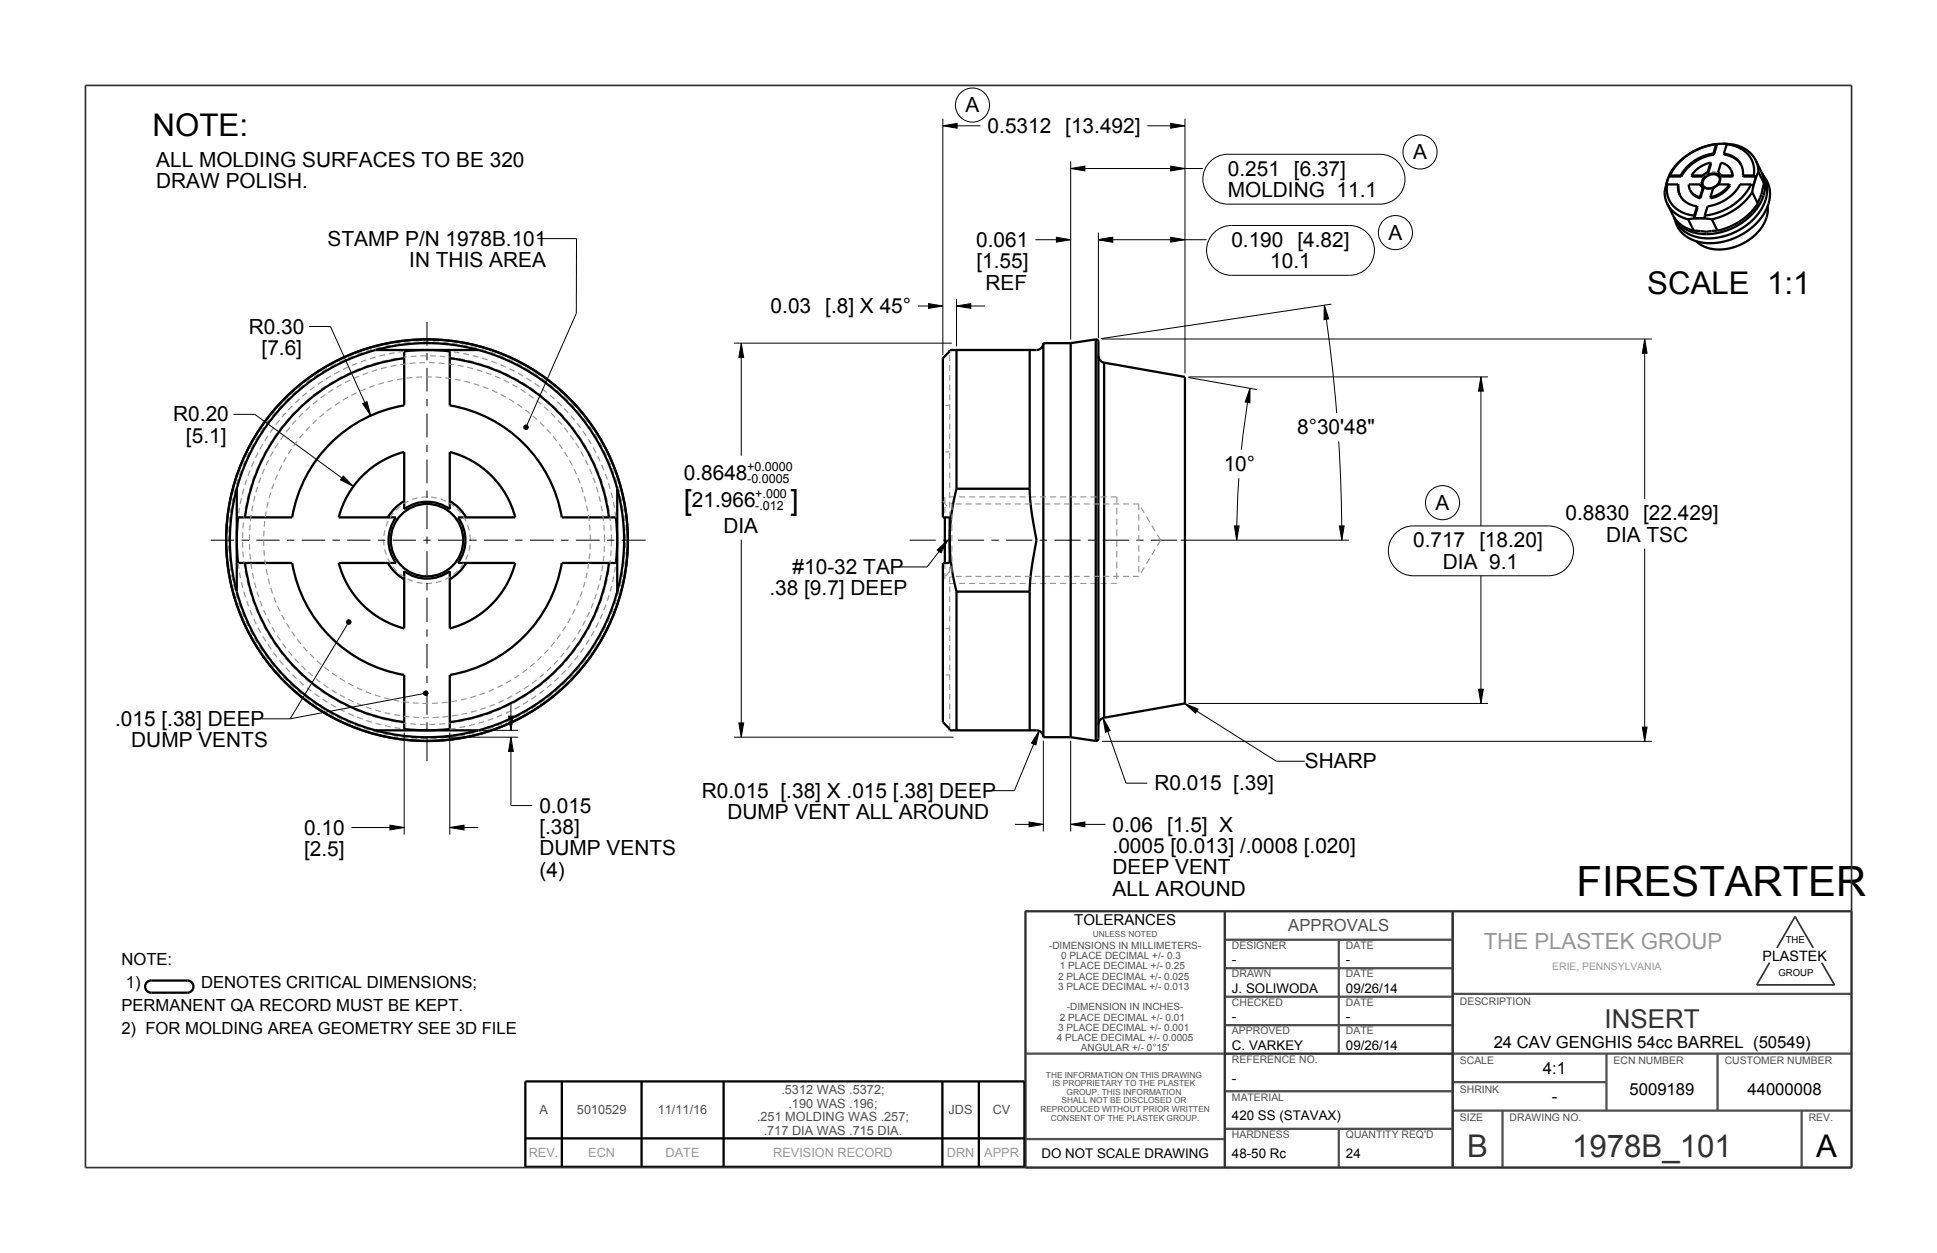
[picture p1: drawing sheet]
<svg xmlns="http://www.w3.org/2000/svg" width="432mm" height="279mm" viewBox="0 0 432 279" stroke-linecap="round" stroke-linejoin="round" font-family="sans-serif">
<path d="M19 19.1h393.7v241.2h-393.7zM228.6 203.2h184.1M228.6 203.2v57.1M273 203.2v57.1M323.8 203.2v57.1M394.5 214.7l-2.9 4.9h17.4l-2.9-4.9M396.1 211.4l4.1-7 4 7M273.1 235h50.8" fill="none" stroke="#313131" stroke-width=".38"/>
<g fill="#000">
<path d="M210.2 28.1l3.2-.6v1.1zM238.7 37.6l3.2-.6v1.1zM261 37l3.2 .6-3.2 .5zM261 27.5l3.2 .6-3.2 .5zM235.5 52.9l3.2 .6-3.2 .5zM244.9 53.5l3.1-.6v1.1zM261 52.9l3.2 .6-3.2 .5zM165.2 76.5l.6 3.2h-1.1zM207 67.7l3.2 .5-3.2 .6zM213.2 68.2l3.2-.5v1.1zM295.2 68.1l1 3-1.1 .2zM366.6 75.6l.6 3.2h-1.1z"/>
<path d="M80.8 90l1-.4 .8 3.1zM116.8 95l.3-.3 .5 .1 .2 .5-.2 .4-.5 .1-.3-.3zM278.6 86.6v3.2l-1-.2zM330.1 84l.6 3.2h-1.1zM76.5 106.2l2.3 2.3-2.9-1.5zM77.3 138.5l.3-.3 .5 .1 .2 .4-.2 .4-.5 .1-.3-.3zM208.9 122.6l2.4-2.1-1.5 2.8zM275.2 117.3h1l-.5 3.2zM298.6 117.3h1l-.5 3.2zM94.4 154.3l.4-.2 .5 .1 .2 .4-.2 .4-.5 .1-.4-.3zM264.1 156.9l3 1.2-.6 .9zM329.6 153.7h1.1l-.6 3.2z"/>
<path d="M113.4 159.7h1l-.5 3.2zM113.9 164.4l.5 3.2h-1zM164.7 161.2h1.1l-.6 3.2zM231.6 163l-.7 3.1-1-.4zM245.9 160.1l1.5 2.8-1 .4zM366.1 162.1h1.1l-.6 3.2zM86.9 184l3.2 .5-3.2 .6zM100.3 184.5l3.1-.5v1.1zM229.4 183.3l3.2 .5-3.2 .6zM238.7 183.8l3.2-.5v1.1z"/>
</g>
<g fill="none" stroke="#000" stroke-width=".22">
<path d="M210.2 28.1l3.2-.6v1.1zM210.2 26.5v52.6M210.2 28.1h8.4M238.7 37.6l3.2-.6v1.1zM238.7 36v39.7M238.7 37.6h29.4M255.8 28.1h8.4M261 37l3.2 .6-3.2 .5zM261 27.5l3.2 .6-3.2 .5zM264.2 26.5v56.8M269.8 36a5.5 5.5 0 0 1 3.9-1.6h33.9a5.6 5.6 0 0 1 5.6 5.6 5.6 5.6 0 0 1-5.6 5.5h-33.9a5.6 5.6 0 0 1-5.1-3.4 5.6 5.6 0 0 1 1.2-6.1zM119.8 53.2h8.7v16.7l-11 24.9"/>
<path d="M230.8 53.5h7.9M235.5 52.9l3.2 .6-3.2 .5zM244.9 53.5l3.1-.6v1.1zM244.9 51.9v23.5M244.9 53.5h24.1M261 52.9l3.2 .6-3.2 .5zM270.6 51.9a5.5 5.5 0 0 1 3.9-1.6h26.3a5.6 5.6 0 0 1 5.6 5.5 5.6 5.6 0 0 1-5.6 5.6h-26.3a5.6 5.6 0 0 1-5.1-3.4 5.6 5.6 0 0 1 1.2-6.1zM68.9 72.8h4.8l8.9 19.9M163.7 76.5h48.5M165.2 76.5l.6 3.2h-1.1zM165.2 76.5v25.1M204.6 68.2h5.6"/>
<path d="M207 67.7l3.2 .5-3.2 .6zM213.2 68.2l3.2-.5v1.1zM213.2 66.6v10.6M213.2 68.2h6.4M245.7 75.6h122.5M295.2 68.1l1 3-1.1 .2zM295.2 68.1l1.7 12.8 1.1 11.2M296.8 67.8l-51.4 7.7M366.6 75.6l.6 3.2h-1.1zM366.6 75.6v35.6M52 92.4h4.8l22 16.1M80.8 90l1-.4 .8 3.1z"/>
<path d="M116.8 95l.3-.3 .5 .1 .2 .5-.2 .4-.5 .1-.3-.3zM264.9 84.2l15.3 2.7M264.9 84h66.8M278.6 86.6v3.2l-1-.2zM278.6 86.6l-1 6.8-.9 6.9M298.4 98.5l.5 10.2 .2 11.8M330.1 84l.6 3.2h-1.1zM330.1 84v33.3M76.5 106.2l2.3 2.3-2.9-1.5zM275.2 117.3h1l-.5 3.2zM276.2 106.6l-.4 6.9-.1 7M298.6 117.3h1l-.5 3.2z"/>
<path d="M311.1 118.9a5.5 5.5 0 0 1 3.9-1.6h30.2a5.6 5.6 0 0 1 5.6 5.5 5.6 5.6 0 0 1-5.6 5.6h-30.2a5.6 5.6 0 0 1-5.1-3.4 5.6 5.6 0 0 1 1.2-6.1zM77.3 138.5l.3-.3 .5 .1 .2 .4-.2 .4-.5 .1-.3-.3zM77.5 139.2l-12.8 21.1M165.2 120.3v44.1M208.9 122.6l2.4-2.1-1.5 2.8zM211.3 120.5l-4.6 5.9h-6.4M263.2 120.5h37.5M330.1 128.4v28.5M366.6 122.4v42.9M94.4 154.7l-29.7 5.6M94.4 154.3l.4-.2 .5 .1 .2 .4-.2 .4-.5 .1-.4-.3zM113.4 159.7h1l-.5 3.2z"/>
<path d="M113.9 156.5v6.4M264.1 156.9l3 1.2-.6 .9zM264.1 156.9l20.4 12.8h6.4M264.9 156.9h66.8M329.6 153.7h1.1l-.6 3.2zM58.3 160.3h6.4M90.1 163.3v22.8M96 164.4h19.5M100.3 163.3v22.8M107.5 162.9h8M113.9 164.4l.5 3.2h-1zM113.9 164.4v15.2h4.8"/>
<path d="M163.7 164.4h48.9M164.7 161.2h1.1l-.6 3.2zM231.6 163l-.7 3.1-1-.4zM231.6 163l-5.5 13.3h-4.7M232.6 165.2v20.2M238.7 165.2v20.2M245.7 165.3h122.5M245.9 160.1l1.5 2.8-1 .4zM245.9 160.1l5.1 14.5h4.8M366.1 162.1h1.1l-.6 3.2zM78.4 184.5h11.7M86.9 184l3.2 .5-3.2 .6z"/>
<path d="M100.3 184.5l3.1-.5v1.1zM100.3 184.5h6.3M226.2 183.8h6.4M229.4 183.3l3.2 .5-3.2 .6zM238.7 183.8l3.2-.5v1.1zM238.7 183.8h7.7"/>
<circle cx="216.8" cy="23.4" r="3.8"/>
<circle cx="316.6" cy="33.9" r="3.8"/>
<circle cx="311.1" cy="51.9" r="3.8"/>
<circle cx="321.6" cy="112.1" r="3.8"/>
</g>
<g fill="none" stroke="#4f4f4f" stroke-width=".51">
<path d="M228.6 203.2h184.1v57.1h-184.1zM273 203.2v57.1M273 215.9h50.8M273 209.5h50.8M298.4 209.5v25.4M323.8 203.2v57.1M228.6 234.9h184.1M273 228.6h50.8M273 222.2h50.8M323.8 221.6h88.9M358.1 234.9v12.7M382.9 234.9v12.7"/>
<path d="M228.6 254h44.4M273 251.7h50.8M273 243.3h50.8M298.4 251.7v8.6M323.8 247.6h88.9M323.8 241.3h34.3M334.9 247.6v12.7M401.6 247.6v12.7"/>
</g>
<g fill="none" stroke="#000" stroke-width=".51">
<path d="M372 39.4l-.3 1M372 39.4h2.8M372.3 39.1l-.3 .3M372.3 39.1h2.4M374.7 39.1l.1 .3M377.1 39.1l.1 .3h2.9M377.1 39.1h2.5M379.6 39.1l.5 .3M380.1 39.4l-.7 1 .1 1-.5-.3M380.7 38.4v.6M380.7 38.4l-1.1 .7M381.3 36.3a6.6 6.6 0 0 0-4.2 2.8"/>
<path d="M381.3 36.3l-.6 2.1M381.3 36.3l.1 .2-.7 2.5M382 34.2a9.8 9.8 0 0 0-7.3 4.9M382 34.2l.1 .3M382.1 34.5a9.8 9.8 0 0 0-7.3 4.9M382.6 32.1a13.1 13.1 0 0 0-10.7 7.6l-.2 .7M382.6 32.1h.1M382.6 32.2l-2.2 .4-1.8 .7-2.1 1.1-1.5 1.1a11 11 0 0 0-2.7 3.6M382.6 32.2l-.6 2M382.8 32.1h-.2M382.8 32.1l-.2 .1M382.8 32.1l-.7 2.4"/>
<path d="M383 38.4v.6l-1.1-.3-1.2 .3M383 38.4l.6 .7M383 38.4l.7-2.1 1 .4 .8 .6 .5 .9 .1 .9M383.3 39.4l.1 1-.7 1 .3-.3M383.3 39.4h3M383.6 39.1l-.3 .3M383.6 39.1h2.5M384 32.1h1.1M384 32.1h-1.2M384.3 34.2a4.9 4.9 0 0 1 3.8 2.6M384.3 34.2l.2 .3a4.9 4.9 0 0 1 3.6 2.3M384.9 32.2l2.5 .6a5.6 5.6 0 0 1 3.6 6.3"/>
<path d="M384.9 32.2l-.6 2M385.1 32.1l-.2 .1M385.1 32.1l.7 .1a6.9 6.9 0 0 1 5.6 3.6M386 38.1l.3 1.3M386.1 39.1l.2 .3M388.1 36.8a4.3 4.3 0 0 1 .4 2.3M388.5 39.1l.1 .3h2.8M388.5 39.1h2.5M391 39.1l.4 .3M391.4 35.8l1.4 3M391.4 35.8l.4 1.2 .2 1.4M391.4 39.4l-.2 1"/>
<path d="M392 38.4l-.8 2M392 38.4l1.2 2.5M392.8 38.5l.1 .3M392.8 38.8l.4 2.1M392.9 38.8l.4 .9a7.5 7.5 0 0 1-1.5 8.2 13.8 13.8 0 0 1-14.5 4.7l-1.3-.6-1.3-1.1-.8-1-.7-1.5M392.9 38.8l.4 1.1a8.8 8.8 0 0 1-3.4 8.5 13.4 13.4 0 0 1-13.5 3l-1.9-1.2-1.3-1.8M393.1 39.2l.2 .2M393.3 39.4h.1M393.3 39.4a7.1 7.1 0 0 1-.3 8.6 14.1 14.1 0 0 1-15.3 5.6 6.4 6.4 0 0 1-4.3-4.4l-.1-.4M371.7 40.4l-.4 1.1a5 5 0 0 0 .4 3.9M371.7 40.4l-.3 1 .3-.3M371.7 41.1a5.9 5.9 0 0 0 5.5 6.9l.5 .1"/>
<path d="M371.7 41.1h2.4M371.7 45.4l1.5 3M371.7 45.4a6.8 6.8 0 0 0 4.6 3.5M373.2 48.4a6.9 6.9 0 0 0 4.4 3M374.1 41.1a4.3 4.3 0 0 0 .4 2.4M374.1 41.1l.4 2.4M374.5 43.5l.2 .5a5 5 0 0 0 3.6 2M376.3 48.9l1.3 2.5M376.9 42.6l.8 1 1.4 .6M377.6 51.4l2.7 .3 2.6-.3M377.7 48.1v.5M377.7 48.6l1.2 .1"/>
<path d="M378.3 46l.1 .2-.7 2.4M378.3 46l-.6 2.1M378.9 48.7l2.7 .2M378.9 48.7l-2.6 .2M378.9 44l.2 .2M379 41.1h-2.5l.1 1 .5 .8 .8 .7 1 .4M379 41.1l.6 .7M379.6 41.8l-.7 2.2M379.8 41.7l.2 .1a2.31 2.31 0 0 0 2.2-.1l-.3 .1M379.8 41.7l-.2 .1M379.8 41.7l-.7 2.5M380 48.1v.5l-1.1 .1"/>
<path d="M381.6 48.9l1.3 2.5M381.9 41.8l-.6 2.2M383 41.1l-1.1 .7M383 41.1h2.5M385.5 41.1a6.6 6.6 0 0 1-4.2 2.9M385.5 41.1l.1 .3a6.6 6.6 0 0 1-4.2 2.8l-.1-.2M390.3 41.1h-2.4a9.8 9.8 0 0 1-7.2 4.9l-.7 2.1M390.3 41.1a13.1 13.1 0 0 1-10.3 7M390.6 42.8a14.3 14.3 0 0 1-9 6.1M390.6 42.8l1.2 2.6M391.2 40.4l-.4 1-.5-.3M391.2 40.4l-.6 2.4"/>
<path d="M391.8 45.4a14.3 14.3 0 0 1-8.9 6M393.2 40.9l-.5 2.5-.9 2M83.8 78a43.9 43.9 0 0 1 53.8 31v22.9M90.1 78.3a42.4 42.4 0 0 1 10.2 0v12.1a30.5 30.5 0 0 1 24.9 25h12.1a42.4 42.4 0 0 1 0 10.1h-12.1a30.5 30.5 0 0 1-24.9 25v12.1a42.4 42.4 0 0 1-10.2 0v-12.1a30.5 30.5 0 0 1-25-25h-12a42.4 42.4 0 0 1 0-10.1h12a30.5 30.5 0 0 1 25-25zM90.1 79.9a40.9 40.9 0 0 0-35.5 35.5M100.3 79.9a40.9 40.9 0 0 1 35.5 35.5M106.7 78h-23a43.9 43.9 0 0 0-30.9 53.8M213.2 78v31M229.5 78v31M232.6 76.5a1.52 1.52 0 0 1-1.5 1.5h-19.4v.3l-1.5 1.6v35.5h1.5v10.1h-1.5v35.5l1.5 1.6v.3h19.4a1.52 1.52 0 0 1 1.5 1.5M232.6 76.5v87.9M232.6 76.5h6.1"/>
<path d="M238.7 76.5v87.9M244.3 75.7l.4 .1 .2 .4v88.5l-.2 .4-.4 .1M244.3 75.7v89.5M244.3 75.7l-5.6 .8M244.9 79.3a1.55 1.55 0 0 0 1.2 1.6M246.1 80.9v79.1M246.1 80.9l18.1 3.1M52.8 109v22.9a43.9 43.9 0 0 0 53.8 31M80.3 106.6a20.3 20.3 0 0 1 9.8-5.8v12.7a8.6 8.6 0 0 1 10.2 0v-12.7a20.3 20.3 0 0 1 14.6 14.6h-12.8a8.6 8.6 0 0 1 0 10.1h12.8a20.3 20.3 0 0 1-14.6 14.6v-12.7a8.6 8.6 0 0 1-10.2 0v12.7a20.3 20.3 0 0 1-14.6-14.6h12.8a8.6 8.6 0 0 1 0-10.1h-12.8a20.3 20.3 0 0 1 4.8-8.8zM90.1 111.7l-1.8 1.4-1.8 2.3M100.3 111.7l2.3 1.9 1.3 1.8M137.6 109.1a43.9 43.9 0 0 1-30.9 53.8h-23"/>
<path d="M210.6 115.4v10.1M213.2 109a43.9 43.9 0 0 0 0 22.9M213.2 109h16.3M229.5 109a64 64 0 0 0 1.6 11.5 67.3 67.3 0 0 0-1.6 11.4M54.6 125.5a40.9 40.9 0 0 0 35.5 35.5M86.5 125.5l1.8 2.3 1.8 1.4M103.9 125.5l-1.3 1.8-2.3 1.9M135.8 125.5a40.9 40.9 0 0 1-35.5 35.5M213.2 131.9v31M213.2 131.9h16.3M229.5 131.9v31M264.2 156.9l-18.1 3.1"/>
<path d="M232.6 164.4h6.1M238.7 164.4l5.6 .8M246.1 160a1.55 1.55 0 0 0-1.2 1.6M32.6 219.2l.7-.5 .4-.1h8.1a1.35 1.35 0 0 1 1.3 1.4 1.35 1.35 0 0 1-1.3 1.4h-8.1a1.37 1.37 0 0 1-1.1-2.2zM117.1 241.1h111.3v19.1h-111.3zM117.1 253.8h111.3M125.2 241.1v19.1M143 241.1v19.1M161.3 241.1v19.1M210.1 241.1v19.1M218.2 241.1v19.1"/>
<circle cx="95.2" cy="120.5" r="44.8"/>
</g>
<g fill="none" stroke="#939393" stroke-width=".25">
<path d="M379.9 39.1l-.3 .3M379.9 39v.1M380.3 38.8h.1M380.3 38.8l-.4 .2M380.4 38.7l-.1 .1M380.7 38.6l-.4 .2M381.7 38.3h-.1M381.7 38.3h.5M381.7 38.3h.1M382.2 38.3h.1M382.3 38.3l.3 .1M382.6 38.4h.1"/>
<path d="M382.7 38.4l.3 .2M383.5 39.1l.1 .2M383.5 39.2l.1 .1M383.6 39.3v.2M383.6 39.9l-.1 .5M383.6 39.6h.1M383.6 39.6v.4M379 40.6l.1 .3M379.1 40.9h.1M379.1 40.9v.3M379.1 40.2h.1M380.1 42l.6 .1"/>
<path d="M380.6 42.1h.1M382 41.8l-1.3 .3M382.9 41.2h.1M382.9 41.2l-.5 .4M383.5 40.4l-.3 .4M383.5 40.4h.1M211.7 79.2v1.3M210.8 90.4h.9M211.7 81.4v1.3M211.7 83.6v1.3M211.7 85.8v1.3M211.7 87.9v1.3"/>
<path d="M211.7 90.1v1.3M211.7 92.3v1.3M211.7 94.5v1.3M211.7 96.6v1.3M211.7 98.8v1.3M210.2 111.7l.9 1.1M210.6 110.8v1.4M210.6 113.1v1.4M210.8 100.8h.9M211.5 110.8h1.4M211.7 101v1.3M211.7 103.2v1.3"/>
<path d="M211.7 105.4v1.3M211.7 107.5v1.3M211.7 109.7v1.3M211.7 111.9v1.3M211.7 114.1v1.3M213.8 110.8h1.3M216 110.8h1.4M218.3 110.8h1.3M220.5 110.8h1.4M222.8 110.8h1.4M225.1 110.8h1.3M227.3 110.8h1.4"/>
<path d="M229.6 110.8h1.3M231.8 110.8h1.4M234.1 110.8h1.3M236.3 110.8h1.4M238.6 110.8h1.3M240.8 110.8h1.4M243.1 110.8h1.3M245.3 110.8h1.4M247.6 110.8h1.4v1.4M249 113.2v1.5M249 115.6v1.5M249 118v1.5"/>
<path d="M210.6 125.5v1.4M210.6 127.8v1.4M211.5 130.1h1.4M211.7 125.5h.1M211.7 126.4v1.3M211.7 128.6v1.3M211.7 130.8v1.3M211.7 132.9v1.3M211.7 135.1v1.3M211.7 137.3v1.3M211.7 139.5v1.3M211.7 127.4l-.9 1.1"/>
<path d="M213.8 130.1h1.3M216 130.1h1.4M218.3 130.1h1.3M220.5 130.1h1.4M222.8 130.1h1.4M225.1 130.1h1.3M227.3 130.1h1.4M229.6 130.1h1.3M231.8 130.1h1.4M234.1 130.1h1.3M236.3 130.1h1.4M238.6 130.1h1.3"/>
<path d="M240.8 130.1h1.4M243.1 130.1h1.3M245.3 130.1h1.4M247.6 130.1h1.4M249 120.5v1.4M249 122.9v1.4M249 125.3v1.4M249 127.7v1.4M249 130.1h.1M210.8 150.5h.9M210.8 140.1h.9M211.7 141.6v1.4"/>
<path d="M211.7 143.8v1.3M211.7 146v1.3M211.7 148.2v1.3M211.7 150.4v1.3M211.7 152.5v1.3M211.7 154.7v1.3M211.7 156.9v1.3M211.7 159.1v1.3M211.7 161.2v1.4"/>
</g>
<path d="M104.8 120.5a9.7 9.7 0 0 0-14.1-8.6 9.7 9.7 0 0 0-1 16.5 9.7 9.7 0 0 0 15.1-6.7v-1.2M134.8 120.5a39.6 39.6 0 0 0-58.6-34.7 39.6 39.6 0 0 0-2.3 68 39.6 39.6 0 0 0 60.8-30.6l.1-2.7M136.3 120.5a41.1 41.1 0 0 0-60.9-36.1 41.1 41.1 0 0 0-2.4 70.7 41.1 41.1 0 0 0 63.2-31.8l.1-2.8M139.4 120.5a44.3 44.3 0 0 0-65.5-38.8 44.3 44.3 0 0 0-2.6 76.1 44.3 44.3 0 0 0 68-34.3l.1-3" fill="none" stroke="#939393" stroke-width=".25" stroke-dasharray="1.3 .9" stroke-linecap="butt"/>
<g fill="none" stroke="#939393" stroke-width=".26">
<path d="M83.7 79.6l-1.2 .4M83.8 78h.1M85.8 79.1l-1.2 .3M88 78.7l-1.3 .2M90.1 78.3l-1.3 .2M101.1 78.5l1.3 .2M103.3 78.8l1.2 .3M105.4 79.3l1.2 .3M107.5 79.9l1.2 .4M58.6 99l-.7 1.2M59.7 97.2l-.7 1.1M61 95.4l-.8 1.1"/>
<path d="M62.3 93.7l-.8 1M63.7 92l-.9 1M65.2 90.5l-.9 .9M66.8 89l-1 .9M68.4 87.6l-1 .8M70.1 86.2l-1 .8M71.9 85l-1.1 .7M73.8 83.9l-1.1 .6M75.7 82.8l-1.2 .6M77.6 81.9l-1.2 .5M79.6 81l-1.2 .5M81.7 80.3l-1.3 .4"/>
<path d="M109.5 80.5l1.3 .5M111.6 81.3l1.2 .6M113.5 82.2l1.2 .6M115.5 83.2l1.1 .7M117.4 84.3l1 .7M119.2 85.5l1 .7M120.9 86.8l1.1 .8M122.6 88.1l1 .9M124.2 89.6l1 .9M125.8 91.1l.9 .9M127.2 92.7l.9 1M128.6 94.4l.8 1"/>
<path d="M129.9 96.1l.7 1.1M131.1 97.9l.7 1.1M132.2 99.8l.6 1.1M53.4 113.2l-.2 1.3M53.8 111.1l-.2 1.3M54.4 109l-.4 1.3M55 106.9l-.4 1.3M55.7 104.9l-.4 1.2M56.6 102.9l-.5 1.2M57.5 100.9l-.5 1.2M133.2 101.7l.6 1.2M134.1 103.7l.5 1.2"/>
<path d="M134.9 105.7l.5 1.2M135.6 107.7l.4 1.3M136.2 109.8l.3 1.3M136.7 111.9l.3 1.3M137.1 114.1l.2 1.3M137.6 109h.1M137.6 109.1h.1M52.8 131.8h.1M52.8 131.8v.1M53.1 125.5l.2 1.3M53.4 127.7l.2 1.3M53.8 129.8l.3 1.3"/>
<path d="M54.4 131.9l.3 1.3M55 134l.4 1.2M55.7 136l.5 1.2M56.6 138l.5 1.2M57.5 140l.7 1.1M133.4 138.8l-.6 1.2M134.3 136.8l-.5 1.2M135.1 134.8l-.5 1.2M135.8 132.7l-.4 1.3M136.3 130.7l-.3 1.2M136.8 128.5l-.3 1.3M137.2 126.4l-.2 1.3"/>
<path d="M58.6 141.9l.7 1.1M59.7 143.7l.8 1.1M61 145.5l.8 1M62.3 147.2l.8 1M63.7 148.9l.9 .9M65.2 150.4l.9 .9M66.8 151.9l1 .9M68.4 153.3l1 .9M70.1 154.7l1.1 .7M71.9 155.9l1.1 .7M73.8 157.1l1.1 .6M75.7 158.1l1.1 .6"/>
<path d="M77.6 159l1.2 .6M79.6 159.9l1.2 .5M112 159.4l-1.2 .5M113.9 158.5l-1.1 .5M115.9 157.5l-1.2 .6M117.7 156.4l-1.1 .7M119.5 155.2l-1.1 .7M121.3 153.9l-1.1 .8M122.9 152.5l-.9 .8M124.6 151l-1 .9M126.1 149.5l-.9 .9M127.5 147.9l-.8 1"/>
<path d="M128.9 146.2l-.8 1M130.2 144.4l-.8 1.1M131.3 142.6l-.7 1.1M132.4 140.7l-.6 1.2M81.7 160.6l1.2 .4M83.7 161.3l1.3 .3M85.8 161.8l1.3 .3M88 162.2l1.2 .2M101.6 162.4l-1.3 .2M103.7 162l-1.3 .2M105.8 161.5l-1.3 .3M106.6 162.9h.1"/>
<path d="M107.9 160.9l-1.3 .4M109.9 160.2l-1.2 .4"/>
</g>
<!-- layer: 05___PRT_ALL_AXES -->
<g fill="none" stroke="#000" stroke-width=".22">
<path d="M95.2 71.8v5.3M95.2 78.7v1.7M95.2 82v5.3M95.2 89v1.6M95.2 92.2v5.3M95.2 99.2v1.6M95.2 102.5v5.3M95.2 109.4v1.6M95.2 112.7v5.3M95.2 119.6v1.7M47 120.5h5.2M53.8 120.5h1.7"/>
<path d="M57.1 120.5h5.2M64 120.5h1.6M67.3 120.5h5.2M74.1 120.5h1.6M77.4 120.5h5.2M84.2 120.5h1.7M87.5 120.5h5.2M94.4 120.5h1.6M95.2 122.9v5.4M95.2 130v1.6M95.2 133.3v5.4M97.6 120.5h5.4"/>
<path d="M104.6 120.5h1.6M107.9 120.5h5.3M114.8 120.5h1.7M118.1 120.5h5.3M125.1 120.5h1.6M128.4 120.5h5.3M135.3 120.5h1.7M138.6 120.5h5.3M202.8 120.5h5.8M210.2 120.5h1.7M213.5 120.5h5.9M221 120.5h1.7"/>
<path d="M224.3 120.5h5.8M231.8 120.5h1.6M235.1 120.5h5.8M242.5 120.5h1.7M245.8 120.5h5.8M253.3 120.5h1.6M256.6 120.5h5.8M95.2 140.3v1.7M95.2 143.6v5.4M95.2 150.7v1.6M95.2 154v5.4M95.2 161v1.7"/>
<path d="M95.2 164.3v5.4"/>
</g>
<g fill="none" stroke="#939393" stroke-width=".25">
<path d="M211.9 112.1l.3 .3v1.4M212.2 114.7v1.4M212.2 117v1.4M212.2 119.3v1.4M213.1 112.4h1.3M215.3 112.4h1.3M217.5 112.4h1.3M219.7 112.4h1.3M221.9 112.4h1.3M224 112.4h1.4M226.2 112.4h1.4M228.4 112.4h1.3"/>
<path d="M230.6 112.4h1.3M232.8 112.4h1.3M235 112.4h1.3M237.2 112.4h1.3M239.4 112.4h1.3M241.6 112.4h1.3M243.8 112.4h1.3M246 112.4h1.3M248.2 112.4h1.3M250.4 112.4h1.3M252.6 112.4h1.3v1.4M253.9 114.7v1.4"/>
<path d="M253.9 117v1.4M253.9 119.3v1.4M254.4 113.2l.7 1.2M255.6 115.2l.7 1.2M256.8 117.2l.7 1.2M258 119.2l.7 1.3-.7 1.2M212.2 121.6v1.4M212.2 123.9v1.4M212.2 126.2v1.4M212.2 128.5h.1M212.2 128.5l-.3 .3M213.1 128.5h1.3"/>
<path d="M215.3 128.5h1.3M217.5 128.5h1.3M219.7 128.5h1.3M221.9 128.5h1.3M224 128.5h1.4M226.2 128.5h1.4M228.4 128.5h1.3M230.6 128.5h1.3M232.8 128.5h1.3M235 128.5h1.3M237.2 128.5h1.3M239.4 128.5h1.3"/>
<path d="M241.6 128.5h1.3M243.8 128.5h1.3M246 128.5h1.3M248.2 128.5h1.3M250.4 128.5h1.3M252.6 128.5h1.3M253.9 121.6v1.4M253.9 123.9v1.4M253.9 126.2v1.4M253.9 128.5h.1M255.1 126.5l-.7 1.2M256.3 124.5l-.7 1.2"/>
<path d="M257.5 122.5l-.7 1.2"/>
</g>
<g fill="none" stroke="#000" stroke-width=".51">
<path d="M380.1 39.6l1.1-.6 1.2-.1 .8 .5 .1 .9-.3 .7-.7 .6-.9 .4h-.8l-.7-.4-.4-.6 .1-.7zM382.7 41.3v.1M394 46a8.1 8.1 0 0 1-4.1 7.5 10.3 10.3 0 0 1-10.8 1.1l-.9-.8M264.2 84v72.9"/>
<circle cx="95.2" cy="120.5" r="8.1"/>
</g>
<path d="M131.6 120.5a36.4 36.4 0 0 0-53.9-32 36.4 36.4 0 0 0-2.1 62.7 36.4 36.4 0 0 0 55.9-28.3l.1-2.4" fill="none" stroke="#939393" stroke-width=".25" stroke-dasharray="1.3 .9" stroke-linecap="butt"/>
<text font-size="9.3" x="351.5" y="199.7">FIRESTARTER</text>
<g font-size="7">
<text x="34" y="30.4">NOTE:</text>
<text x="367.2" y="65.5">SCALE 1:1</text>
<text x="404.9" y="258">A</text>
</g>
<g font-size="7" fill="#313131">
<text x="327.1" y="258">B</text>
<text x="350.5" y="258">1978B_101</text>
</g>
<g font-size="6.5">
<text x="152.4" y="113.7">[</text>
<text x="176.2" y="113.7">]</text>
</g>
<text font-size="5.8" fill="#313131" x="357.7" y="229.3">INSERT</text>
<text font-size="5" fill="#989898" x="330.7" y="211.6">THE PLASTEK GROUP</text>
<g font-size="4.6">
<text x="215.2" y="25">A</text>
<text x="220.2" y="29.6">0.5312 [13.492]</text>
<text x="315" y="35.5">A</text>
<text x="34.8" y="37.2">ALL MOLDING SURFACES TO BE 320</text>
<text x="34.8" y="42">DRAW POLISH.</text>
<text x="273.7" y="39.2">0.251 [6.37]</text>
<text x="273.7" y="43.9">MOLDING 11.1</text>
<text x="309.5" y="53.5">A</text>
<text x="73" y="54.8">STAMP P/N 1978B.101</text>
<text x="91.2" y="59.6">IN THIS AREA</text>
<text x="217.6" y="55">0.061</text>
<text x="217.6" y="59.8">[1.55]</text>
<text x="274.5" y="55">0.190 [4.82]</text>
<text x="283.2" y="59.8">10.1</text>
<text x="219.7" y="64.6">REF</text>
<text x="171.8" y="69.8">0.03 [.8] X 45°</text>
<text x="55.5" y="74.4">R0.30</text>
<text x="58.3" y="79.1">[7.6]</text>
<text x="38.6" y="94">R0.20</text>
<text x="41.5" y="98.7">[5.1]</text>
<text x="289.2" y="96.9">8°30'48&quot;</text>
<text x="152.4" y="107">0.8648</text>
<text x="272.8" y="105">10°</text>
<text x="154.2" y="113">21.966</text>
<text x="320" y="113.7">A</text>
<text x="161.3" y="118.8">DIA</text>
<text x="349" y="116">0.8830 [22.429]</text>
<text x="315" y="122">0.717 [18.20]</text>
<text x="358" y="120.8">DIA TSC</text>
<text x="176.7" y="128">#10-32 TAP</text>
<text x="321.6" y="126.8">DIA 9.1</text>
<text x="171.5" y="132.8">.38 [9.7] DEEP</text>
<text x="25.7" y="161.9">.015 [.38] DEEP</text>
<text x="29.3" y="166.6">DUMP VENTS</text>
<text x="290.9" y="171.3">SHARP</text>
<text x="156.4" y="177.9">R0.015 [.38] X .015 [.38] DEEP</text>
<text x="257.4" y="176.2">R0.015 [.39]</text>
<text x="120.2" y="181.2">0.015</text>
<text x="120.2" y="186">[.38]</text>
<text x="162.2" y="182.7">DUMP VENT ALL AROUND</text>
<text x="248" y="185.4">0.06 [1.5] X</text>
<text x="67.8" y="186.1">0.10</text>
<text x="67.8" y="190.9">[2.5]</text>
<text x="120.2" y="190.7">DUMP VENTS</text>
<text x="248" y="190.2">.0005 [0.013] /.0008 [.020]</text>
<text x="120.2" y="195.5">(4)</text>
<text x="248" y="194.9">DEEP VENT</text>
<text x="248" y="199.7">ALL AROUND</text>
</g>
<text font-size="3.7" fill="#4f4f4f" x="287.2" y="207.6">APPROVALS</text>
<g font-size="3.7">
<text x="27" y="215.3">NOTE:</text>
<text x="28.1" y="220.3">1)</text>
<text x="44.8" y="220.3">DENOTES CRITICAL DIMENSIONS;</text>
<text x="27" y="225.4">PERMANENT QA RECORD MUST BE KEPT.</text>
<text x="27" y="230.5">2) FOR MOLDING AREA GEOMETRY SEE 3D FILE</text>
<text x="333" y="233.7">24 CAV GENGHIS 54cc BARREL (50549)</text>
<text x="343.9" y="239.4">4:1</text>
<text x="345.9" y="245.7">-</text>
<text x="363.3" y="244.2">5009189</text>
<text x="389.5" y="244.2">44000008</text>
</g>
<text font-size="3.3" x="239.5" y="206.2">TOLERANCES</text>
<text font-size="3.2" x="392.9" y="214.3">PLASTEK</text>
<g font-size="3">
<text x="274.6" y="215">-</text>
<text x="300" y="215">-</text>
<text x="274.6" y="221.4">J. SOLIWODA</text>
<text x="300" y="221.4">09/26/14</text>
<text x="274.6" y="227.7">-</text>
<text x="300" y="227.7">-</text>
<text x="274.6" y="234.1">C. VARKEY</text>
<text x="300" y="234.1">09/26/14</text>
<text x="274.6" y="241.4">-</text>
<text x="274.6" y="249.8">420 SS (STAVAX)</text>
<text x="232.2" y="258.2">DO NOT SCALE DRAWING</text>
<text x="274.6" y="258.3">48-50 Rc</text>
<text x="300" y="258.3">24</text>
</g>
<g font-size="2.8">
<text x="166.6" y="105.1">+0.0000</text>
<text x="166.6" y="107.6">-0.0005</text>
<text x="168.4" y="111.1">+.000</text>
<text x="168.4" y="113.7">-.012</text>
</g>
<g font-size="2.8" fill="#4f4f4f">
<text x="174.2" y="243.9">.5312 WAS .5372;</text>
<text x="120.2" y="248.5">A</text>
<text x="128.6" y="248.5">5010529</text>
<text x="146.6" y="248.5">11/11/16</text>
<text x="168.8" y="250">.251 MOLDING WAS .257;</text>
<text x="175.8" y="247">.190 WAS .196;</text>
<text x="211.5" y="248.5">JDS</text>
<text x="221.3" y="248.5">CV</text>
<text x="170.2" y="253.1">.717 DIA WAS .715 DIA.</text>
</g>
<g font-size="2.8" fill="#989898">
<text x="117.9" y="258">REV.</text>
<text x="131.1" y="258">ECN</text>
<text x="148.4" y="258">DATE</text>
<text x="172.4" y="258">REVISION RECORD</text>
<text x="211.1" y="258">DRN</text>
<text x="219.4" y="258">APPR</text>
</g>
<g font-size="2.3" fill="#4f4f4f">
<text x="274.6" y="211.6">DESIGNER</text>
<text x="300" y="211.6">DATE</text>
<text x="274.6" y="218">DRAWN</text>
<text x="300" y="218">DATE</text>
<text x="274.6" y="224.3">CHECKED</text>
<text x="300" y="224.3">DATE</text>
<text x="325.4" y="224">DESCRIPTION</text>
<text x="274.6" y="230.7">APPROVED</text>
<text x="300" y="230.7">DATE</text>
<text x="274.6" y="237">REFERENCE NO.</text>
<text x="325.4" y="237.3">SCALE</text>
<text x="359.7" y="237.3">ECN NUMBER</text>
<text x="384.5" y="237.3">CUSTOMER NUMBER</text>
<text x="274.6" y="245.4">MATERIAL</text>
<text x="325.4" y="243.7">SHRINK</text>
<text x="325.4" y="250">SIZE</text>
<text x="336.5" y="250">DRAWING NO.</text>
<text x="403.2" y="250">REV.</text>
<text x="274.6" y="253.8">HARDNESS</text>
<text x="300" y="253.8">QUANTITY REQ'D</text>
</g>
<text font-size="2.3" fill="#989898" x="346" y="216.3">ERIE, PENNSYLVANIA</text>
<g font-size="2.2" fill="#4f4f4f">
<text x="233.8" y="211.6">-DIMENSIONS IN MILLIMETERS-</text>
<text x="236.5" y="213.9">0 PLACE DECIMAL +/- 0.3</text>
<text x="235.9" y="218.4">2 PLACE DECIMAL +/- 0.025</text>
<text x="235.9" y="220.7">3 PLACE DECIMAL +/- 0.013</text>
<text x="236.2" y="216.2">1 PLACE DECIMAL +/- 0.25</text>
<text x="236.2" y="227.6">2 PLACE DECIMAL +/- 0.01</text>
<text x="237.8" y="225.3">-DIMENSION IN INCHES-</text>
<text x="235.6" y="232.2">4 PLACE DECIMAL +/- 0.0005</text>
<text x="235.9" y="229.9">3 PLACE DECIMAL +/- 0.001</text>
<text x="241" y="234.4">ANGULAR +/- 0°15'</text>
</g>
<g font-size="2.1">
<text x="398.1" y="210.2">THE</text>
<text x="396.5" y="217.6">GROUP</text>
</g>
<g font-size="1.9" fill="#4f4f4f">
<text x="243.6" y="208.9">UNLESS NOTED</text>
<text x="233.2" y="240.3">THE INFORMATION ON THIS DRAWING</text>
<text x="234.7" y="242.3">IS PROPRIETARY TO THE PLASTEK</text>
<text x="237.8" y="244.2">GROUP. THIS INFORMATION</text>
<text x="231.9" y="248">REPRODUCED WITHOUT PRIOR WRITTEN</text>
<text x="234.2" y="249.9">CONSENT OF THE PLASTEK GROUP.</text>
<text x="236.6" y="246.1">SHALL NOT BE DISCLOSED OR</text>
</g>
</svg>
